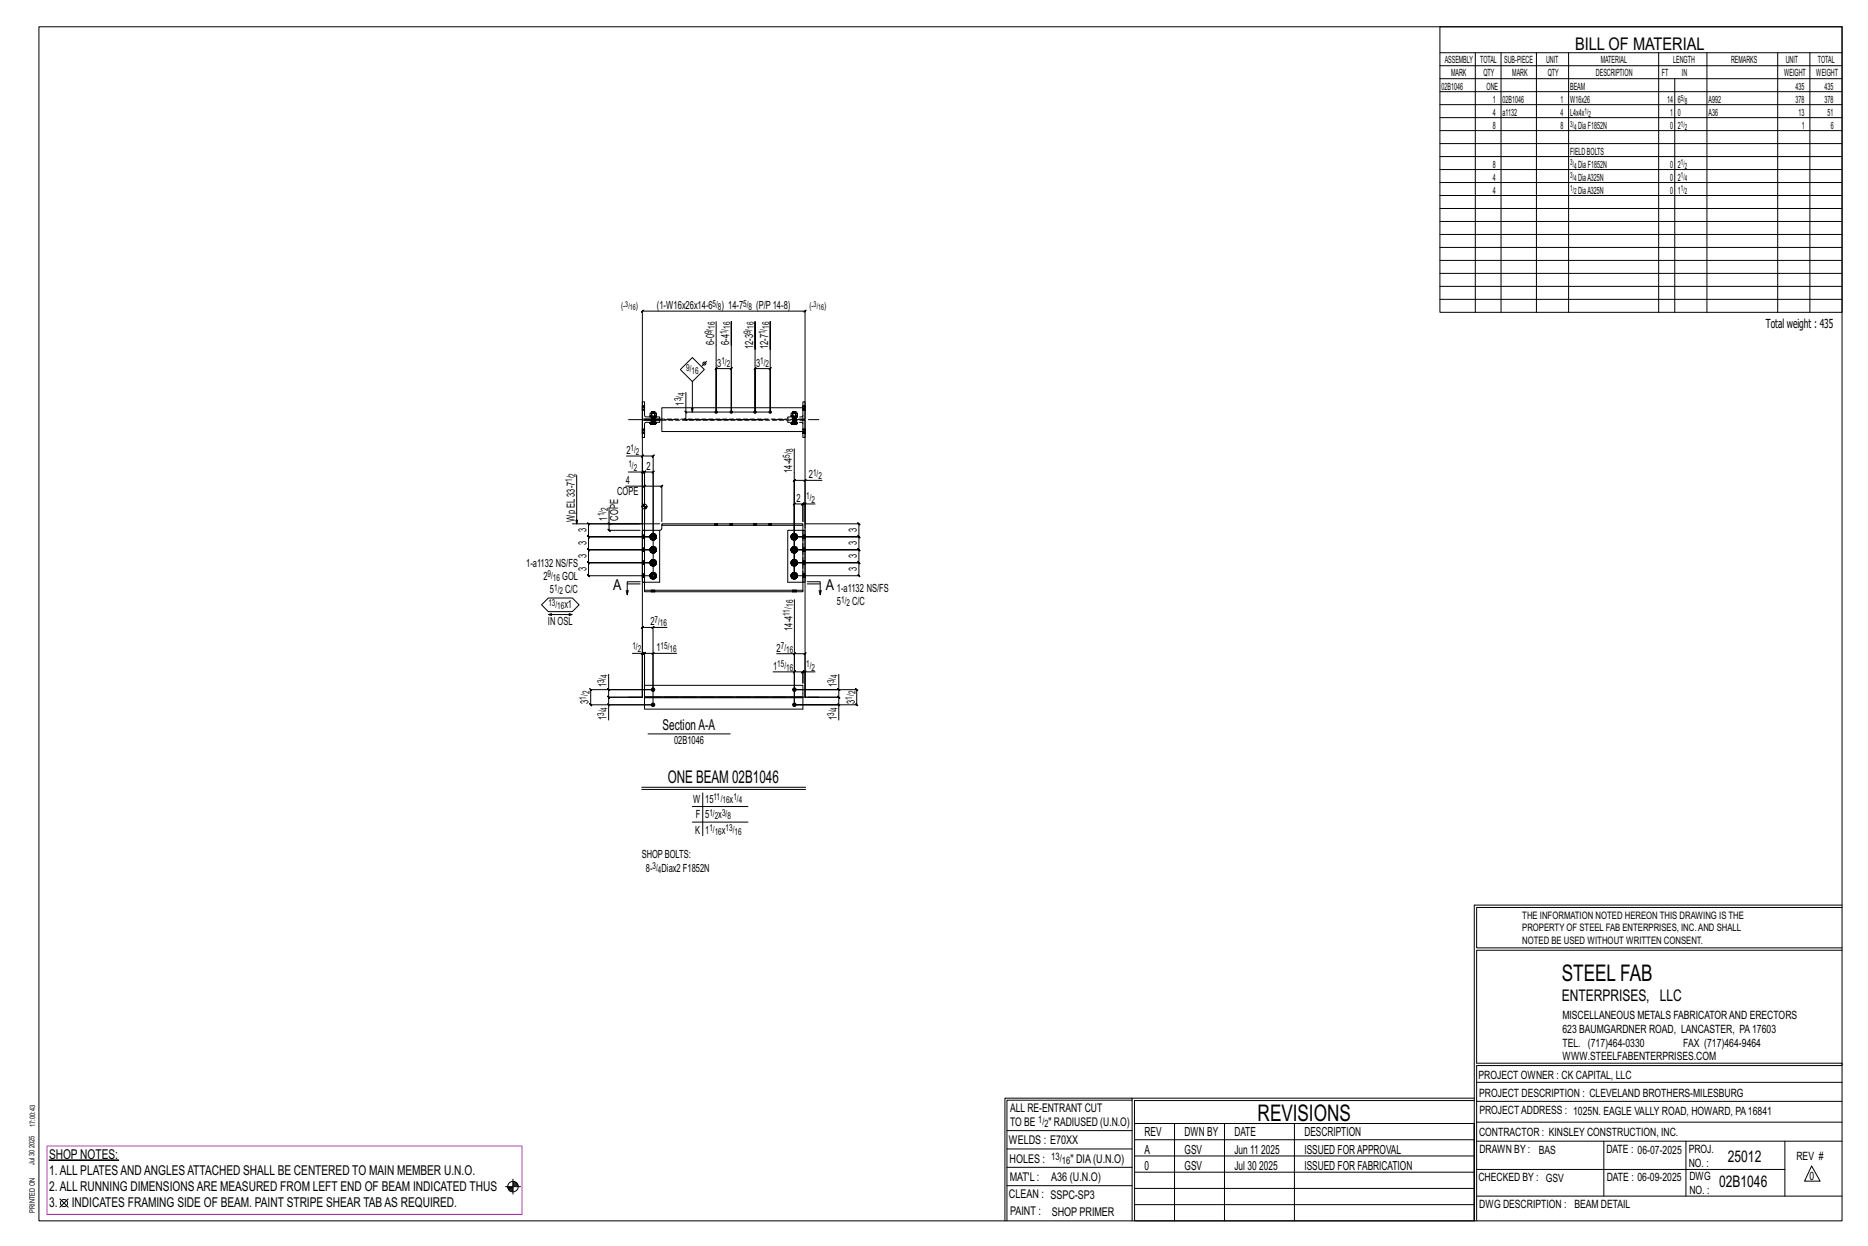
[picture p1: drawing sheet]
<svg xmlns="http://www.w3.org/2000/svg" width="914mm" height="610mm" viewBox="0 0 914 610" stroke-linecap="round" stroke-linejoin="round" font-family="sans-serif">
<g fill="#000" stroke="#000" stroke-width=".49">
<path d="M24 568h34z"/>
<circle cx="351" cy="202" r=".6"/>
<circle cx="358" cy="202" r=".6"/>
<circle cx="370" cy="202" r=".6"/>
<circle cx="377" cy="202" r=".6"/>
<circle cx="320" cy="337" r=".9"/>
<circle cx="389" cy="337" r=".9"/>
<circle cx="320" cy="345" r=".9"/>
<circle cx="389" cy="345" r=".9"/>
</g>
<g fill="none" stroke="#000" stroke-width=".49">
<path d="M19 13h883v584h-883zM705 13h197v140h-197zM705 26h197M705 32h197M705 39h197M722 26v127M735 26v127M752 26v127M768 26v127M812 26v127M820 39v114M836 26v127"/>
<path d="M870 26v127M886 26v127M705 45h197M705 51h197M705 58h197M705 64h197M705 70h197M705 77h197M705 83h197M705 89h197M705 96h197M705 102h197"/>
<path d="M705 108h197M705 115h197M705 121h197M705 127h197M705 134h197M351 157v45v-22l-1 1 1-1h7l-1 1 1-1v22v-45v12M705 140h197M705 146h197M346 177l-2 2M370 171v-14v45v-22l-1 1 1-1h7v1l1-1h-1v22v-45v14M314 199h.1M314 197h2v7h7v1h-9z"/>
<path d="M316 199h.1M324 199h69v12h-69zM336 192v10h41M339 187l6-6-6-6-6 6 6 6v15M393 199h.1M393 199v-2h1v8h-1M394 199h.1M314 201h.1M314 212h.1M314 210h.1M314 206h9v1h-7v7h-2zM316 201h.1"/>
<path d="M316 212h.1M316 210h.1M318 204h3zM318 207h.1M318 204v-2h1v2M318 207l1 1M319 207h-1l1 1M319 204h.1M319 205h.1M319 206h.1M319 208v-1h2l-1 1M319 207h1"/>
<path d="M320 208l1-1v1M320 207l-1 1M320 202h1v2M321 202v-1h-2v1h1v2M321 204h.1M321 205h.1M321 206h.1M321 207h.1M321 207l-1 1M324 205h-8v1h8M335 201l1 1zM336 202v3h-1l1 1v-1h37"/>
<path d="M387 204h3zM387 207h.1M387 204v-2h1v2M387 207l1 1M388 207h-1l1 1M388 204h.1M388 205h.1M388 206h.1M388 208v-1h2v1M388 207h1M389 208l1-1v1M389 220v62v-47l-1 1 1-1h5"/>
<path d="M389 207l-1 1M390 204v-2h-2v-1h2v1v2M390 204h.1M390 205h.1M390 206h.1M390 207h.1M390 207l-1 1M393 201h.1M393 212h.1M393 210h.1M393 206h1v8h-1v-3M394 201h.1"/>
<path d="M394 212h.1M394 210h.1M282 232v24M306 238h10v20M307 223h7v33v-25h-6M314 231l1-1zM314 223v1l1-1zM314 223h6l-1 1 1-1v59h-32h1l-1-1v1v-7l1 1-1-1h32h-32l1 1-1-1v-6h1l-1-1v1h32h-32h1l-1-1v1v-6h1l-1-1 1 1-1-1v1v-7l1 1-1-1h25M314 231h2h-1l1-1v1v32M316 238h8h-1l1-1v1v17M316 237l-1 1zM394 236l1-1z"/>
<path d="M402 235h-8v21h26l1 1-1-1v7v-1l1 1h-1h-31h31v-1l1 1h-1v6v-1l1 1h-1h-31h31v-1l1 1h-1v6l1 1-1-1h-31h31l1 1-1-1v7v-1l1 1h-1h-31M280 256h34M298 256l1 1zM298 248v8h25M298 256v3l1 1-1-1h15M314 248h3M314 259h2v26h-2zM314 247v1M315 247v1M316 256v-25h-1l1-1v1h4h-1l1-1v1v32h-32h32M316 259h7M316 246v9"/>
<path d="M316 248v1M317 248h.1M324 256h69v1h-69zM324 257v2h-1v26h-8l1 4M350 256h.1M350 257h.1M351 256h.1M351 257h.1M357 256h.1M357 257h.1M359 256h.1M359 257h.1"/>
<path d="M369 256h.1M369 257h.1M370 256h.1M370 257h.1M376 256h.1M376 257h.1M378 256h.1M378 257h.1M393 259h1v26h-1zM393 257v2h-7v26h7v4M394 247l1-1-1 1zM394 247h-1l1-1-1 1v8v-8l1-1-1 1h-4v-1l-1 1h1v16"/>
<path d="M399 247h-5v11M318 275h1M318 269h1M318 263h1M318 268l1 1M318 262l1 1M319 276v1M319 270h.1M319 264h.1M319 275l-1 1M319 269l-1 1M319 263h-1"/>
<path d="M319 275v-1l-1 1 1 1M319 269v-1l-1 1 1 1v-1M319 262l-1 1 1 1v-1M319 276l1 1M319 270h1M319 263l1 1M319 274h.1M319 268h.1M319 261v1M319 264h1M320 274l-1 1M320 274h1l-1 1"/>
<path d="M320 267l-1 1M320 268h1h-1M320 261l-1 1M320 262v-1l1 1h-1M320 274l1 1v1M320 268l1 1v1M320 262l1 1M320 274h-1M320 268h-1M320 276h1l-1 1v-1M320 270h1h-1M320 263l1 1h-1"/>
<path d="M321 276h.1M321 269v1M321 263v1M321 275l-1 1M321 269l-1 1M321 263l-1 1M321 274v1M321 268v1M321 262h.1M321 275h.1M321 262v1M387 275h1"/>
<path d="M387 269h1M387 263h1M387 262l1 1M387 268l1 1M388 264h.1M388 270h.1M388 276v1M388 263h-1M388 269l-1 1M388 275l-1 1M388 262l-1 1 1 1v-1M388 269v-1l-1 1 1 1v-1"/>
<path d="M388 275v-1l-1 1 1 1M388 263l1 1M388 270h1M388 276l1 1M388 261v1M388 268h.1M388 274h.1M388 264h1M389 261l-1 1M389 262v-1l1 1M389 267l-1 1M389 268h1"/>
<path d="M389 274l-1 1M389 274h1v1M389 262l1 1M389 268l1 1v1M389 274l1 1v1M389 268h-1M389 274h-1M390 263v1h-1M390 270h-1M390 276l-1 1v-1M390 263v1M390 269v1"/>
<path d="M390 276h.1M390 263l-1 1M390 269l-1 1M390 275l-1 1M390 262h.1M390 268v1M390 274v1M390 262v1M390 275h.1M268 293h12l3 3-3 3h-12l-3-3zM307 289v2M307 286h6"/>
<path d="M313 285h-6v6l1-2M316 289h77v1h-77zM318 282h1M318 281l1 1M319 283h.1M319 282h-1M319 281l-1 1 1 1v-1M319 289h.1M319 290h.1M319 282l1 1M319 280v1M319 283h1"/>
<path d="M320 280l-1 1M320 281v-1l1 1h-1M320 281l1 1M320 282l1 1h-1M321 289h.1M321 290h.1M321 282v1M321 282l-1 1M321 281h.1M321 281v1M387 282h1M387 281l1 1"/>
<path d="M388 283h.1M388 282h-1M388 281l-1 1 1 1v-1M388 289h.1M388 290h.1M388 282l1 1M388 280v1M388 283h1M389 280l-1 1M389 281v-1l1 1M389 293v52M389 281l1 1"/>
<path d="M390 282v1h-1M390 289h.1M390 290h.1M390 282v1M390 282l-1 1M390 281h.1M390 281v1M395 285h6v6l1-2M395 286h6M401 289v2M269 301h11h-1M270 300l-1 1h1"/>
<path d="M279 300l1 1M310 320h4v21M314 320h2h-1l1-1v1v14M319 307l1-1zM320 320v-1l-1 1zM320 307h-6l1-1-1 1v34M320 320h-4v-1l-1 1h1v18M327 307h-7v38h-31h1l-1-1v1v-8l1 1-1-1h31v-17h11M380 320h9v25v-16h-11M389 320h5l1-1-1 1v21M297 337l1 1zM298 330v7h22"/>
<path d="M298 337v4h-1l1 1v-1h16v-189v1l1-1h-1h80v1l1-1h-1v189h17h-1l1 1v-1v4M314 320l1-1zM388 329l1-1zM388 320l1-1zM389 329h4l1-1-1 1v5v-5l1-1-1 1h1M394 329l1-1zM399 329h-5v12M410 337l1 1zM411 330v7h-22h30l1 1-1-1v8v-1l1 1h-1h-30h22v7M411 337v4h-1l1 1v-1h-17M297 344l1 1zM314 341h-16h-1l1 1v-1v4"/>
<path d="M316 341h77h-77zM316 341v6h77v-6M316 341v-6h77v6M317 359h40M320 345h-22v7M410 344l1 1zM314 385h80M314 386h80M339 395h27M344 388v21M339 402h27M722 443v154"/>
<path d="M722 443h180M902 444h-179v20h179M902 465h-179v55h179v1h-179v76M554 538h-61v59M554 537h168M722 538h-167v13M723 539h179M723 530h179M493 553h61M555 550h167v47h-167zM555 558h167M575 550v47"/>
<path d="M599 550v47M634 550v47M723 549h179M723 558h179M785 558v27M825 558v27M874 558v27M251 577v7M251 579h2M251 580h3M251 578h2M493 571h61"/>
<path d="M493 562h61M555 573h167M555 566h167M723 572h151M887 570l4 8h-8zM29 587l4 4M33 587l-4 4M247 581h8M249 581h2M249 582h2M250 583h1M492 597v-60h62v60"/>
<path d="M493 580h61M555 589h167M555 581h167M723 585h179"/>
<circle cx="345" cy="178" r=".7"/>
<circle cx="316" cy="248" r="1.2"/>
<circle cx="31" cy="589" r="1.8"/>
<circle cx="251" cy="581" r="2.6"/>
</g>
<path d="M23 561h233v33h-233z" fill="none" stroke="#f0f" stroke-width=".5"/>
<g fill="none" stroke="#000" stroke-width=".49" stroke-dasharray="2 1.4">
<path d="M314 199h2M314 199h.1M314 200h2M316 199h-2M316 199h.1M316 200l-2-1 2 1M393 199l1 1-1-1M394 199h-1M394 200h-1M394 199h.1M314 201h.1M314 200l2 1"/>
<path d="M314 211h2M314 210h2M314 210h.1M314 212h.1M314 212h2M314 211l2 1M314 201h2M316 210h-2M316 210h.1M316 211h-2l2 1M318 207h.1M318 207l1 1"/>
<path d="M318 204h1h-1v-2h1v2v-2v2h1h-1M319 207h.1M319 208l-1-1 1 1-1-1h1M319 205h.1M319 205v1M319 206h.1M319 204h.1M319 204v1M319 204v3zM319 202v-1M319 202h1M319 208h.1"/>
<path d="M319 202h.1M319 204h-1h1M319 204h1M319 206v-1M319 205v-1M319 207h1zM319 207l1 1v-1M319 201h1M319 205l1 1zM319 204l1 1zM320 206v-1M320 205h.1"/>
<path d="M320 206h.1M320 206h-1M320 205v-1M320 204h.1M320 208l-1-1h1M320 207h.1M320 207h1M320 202h.1M320 206l1-1M320 205l1-1M320 208h.1M320 204h1"/>
<path d="M320 201l1 1M320 202v2zM320 204h1h-1v-2h1v2M321 204v3zM321 206h.1M321 206v-1M321 205v-1M321 205h.1M321 208v-1M321 207l-1 1zM321 204h.1M321 207v1z"/>
<path d="M321 207h.1M324 206h69M386 206v1h6h1M387 207h.1M387 207l1 1M387 204h1h-1v-2h1v2v-2v2h2h-2M388 207h.1M388 208l-1-1 1 1-1-1h1M388 205h.1M388 205v1M388 206h.1M388 204h.1"/>
<path d="M388 204v1M388 204v3zM388 202v-1M388 202h2M388 208h.1M388 202h.1M388 204h-1h1M388 204h1M388 206v-1M388 205v-1M388 207h1zM388 207l1 1v-1"/>
<path d="M388 201h1M388 205l1 1zM388 204l1 1zM389 206v-1M389 205h.1M389 206h.1M389 206h-1M389 205v-1M389 204h.1M389 208l-1-1h1M389 207h.1M389 207h1"/>
<path d="M389 202h.1M389 206l1-1M389 205l1-1M389 208h1M389 204h1M389 201l1 1M390 202v2zM390 204v-2v2M390 204v3zM390 206h.1M390 206v-1M390 205v-1"/>
<path d="M390 205h.1M390 208v-1M390 207v1zM390 204h.1M390 207h.1M393 201h.1M393 212h.1M393 211h1l-1-1M393 205h-69M393 203l-1 1h-6v1M393 201h1M393 212h1"/>
<path d="M394 210h-1M394 201h.1M394 211h-1M394 212h-1M394 212h.1M394 210h.1M394 211l-1-1M316 259v26M350 256v1M350 256h.1M351 256v1zM351 256l-1 1"/>
<path d="M351 257h-1M351 256v1M351 256h.1M351 257h.1M351 257v-1M357 256v1M357 256h.1M358 256l-1 1M358 256v1zM358 256v1M358 257h.1M359 256h.1"/>
<path d="M359 257h.1M359 257v-1M369 256v1M369 256h.1M370 256v1zM370 256l-1 1M370 257h-1M370 256v1M370 256h.1M370 257h.1M370 257v-1M376 256v1"/>
<path d="M376 256h.1M377 256l-1 1M377 256v1zM377 256v1M377 257h.1M378 256h.1M378 257h.1M378 257v-1M314 262h2zM314 262l2 1-2-1M314 268h2zM314 269h2l-2-1"/>
<path d="M314 274l2 1zM314 275h2h-2M316 262h.1M316 262h-2M316 263h-2M316 268h.1M316 269l-2-1M316 269h-2M316 270h-2M316 275h.1M316 275h-2M316 276h-2"/>
<path d="M318 275v1zM318 269v1zM318 263h.1M318 275l1-1-1 1 1 2-1-2h1M318 269l1-1-1 1 1 1-1-1h1M318 263l1-2-1 2 1 1-1-1h1M318 275h.1M318 276h1zM318 268v1zM318 270h1zM318 262v1zM318 263l1 1z"/>
<path d="M318 276l1-1M318 275h1M318 270l1-1M318 268l1 1M318 263h1M318 262l1 1M319 274l-1 1zM319 276v1zM319 274h.1M319 268h-1zM319 270h.1M319 268h.1"/>
<path d="M319 262h-1zM319 264h.1M319 262v-1zM319 276v1M319 262v-1M319 276h.1M319 275v-1M319 269v1M319 269v-1M319 263v1M319 262h.1M319 275v1z"/>
<path d="M319 269h.1M319 263h.1M319 277h1zM319 274h1zM319 270h1zM319 268h1zM319 264h1zM319 261h1zM319 275v-1l-1 1v1h1h-1h1M319 268l-1 1v-1v2h1h-1h1M319 262l-1 1v-1v1l1 1-1-1 1 1v-1M319 275h.1"/>
<path d="M319 269v1zM319 269v-1zM319 262v1zM319 270l1 1zM319 268l1-1zM319 276l1 1h-1h1h-1zM319 276h1zM319 275h1zM319 270h1h-1h1h-1zM319 264h1h-1h1h-1zM319 263h1zM319 262h1z"/>
<path d="M320 274h-1h1h-1h1M320 277h.1M320 276v1M320 276h.1M320 275h.1M320 274h.1M320 267l-1 1 1-1-1 1h1M320 271v-1zM320 270h.1M320 268h.1M320 267v1v-1v1zM320 267v1z"/>
<path d="M320 261h-1h1h-1l1 1M320 264h.1M320 263h.1M320 262h.1M320 261v1zM320 261h.1M320 274v1M320 270v-1zM320 268v1zM320 264v-1M320 277l1-1zM320 277l1-1"/>
<path d="M320 274h1zM320 274h1M320 270h1zM320 270h1M320 268h1zM320 268h1M320 264h1zM320 264h1M320 261l1 1zM320 261l1 1M320 275h1zM320 269h1z"/>
<path d="M320 262l1 1zM320 274l1 1zM320 268l1 1zM320 261l1 2zM321 275l-1 1zM321 269h-1zM321 263h-1zM321 276h.1M321 275v-1M321 269v1M321 269v-1M321 263v1"/>
<path d="M321 262h.1M321 276v-1M321 274l-1 1 1 1M321 270v-1M321 268h-1l1 2M321 264v-1M321 262h-1l1 1M321 274v1zM321 268h.1M321 275h.1M321 268v1zM321 268v1"/>
<path d="M321 262v1zM321 262v1M321 270h.1M321 263v1zM321 275l-1 2zM321 269l-1 1zM321 263l-1 1zM321 275v1zM321 269v1zM321 263h.1M387 263h.1M387 269v1z"/>
<path d="M387 275v1zM387 263l1-2-1 2 1 1-1-1h1M387 269l1-1-1 1 1 1-1-1h1M387 275l1-1-1 1 1 2-1-2h1M387 262v1zM387 263l1 1zM387 268v1zM387 270h1zM387 275h.1M387 276h1zM387 263h1M387 262l1 1"/>
<path d="M387 270l1-1M387 268l1 1M387 276l1-1M387 275h1M388 262h-1zM388 264h.1M388 262v-1zM388 268h-1zM388 270h.1M388 268h.1M388 274l-1 1zM388 276v1z"/>
<path d="M388 274h.1M388 262v-1M388 276v1M388 263v1M388 262h.1M388 269v1M388 269v-1M388 276h.1M388 275v-1M388 263h.1M388 269h.1M388 275v1z"/>
<path d="M388 264h2zM388 261h2zM388 270h2zM388 268h2zM388 277h2zM388 274h2zM388 262l-1 1v-1v1l1 1-1-1 1 1v-1M388 268l-1 1v-1v2h1h-1h1M388 275v-1l-1 1v1h1h-1h1M388 262v1zM388 269v1zM388 269v-1z"/>
<path d="M388 275h.1M388 264h1zM388 261h1zM388 270l1 1zM388 268l1-1zM388 277h1zM388 274h1zM388 264h1h-1h1h-1zM388 263h1zM388 262h1zM388 270h1h-1h1h-1zM388 270h1z"/>
<path d="M388 268h1zM388 276l1 1h-1h1h-1zM388 276h1zM388 275h1zM389 261h-1h1h-1l1 1M389 264h.1M389 263h.1M389 262h.1M389 261v1zM389 261h.1M389 267l-1 1 1-1-1 1h1M389 271v-1z"/>
<path d="M389 270h.1M389 268h.1M389 267v1v-1v1zM389 267v1zM389 274h-1h1h-1h1M389 277h.1M389 276v1M389 276h.1M389 275h.1M389 274h.1M389 264l1-1M389 262h1"/>
<path d="M389 270h1M389 270v-1zM389 268v1zM389 268h1M389 276h1M389 274l1 1M389 264h1zM389 264h1M389 261l1 1zM389 261l1 1M389 270h1zM389 268h1z"/>
<path d="M389 277l1-1zM389 277l1-1M389 274h1zM389 274h1M389 262l1 1zM389 269h1zM389 275h1zM390 261v2zM390 268v1zM390 274v1zM390 263h-1zM390 269h-1z"/>
<path d="M390 275l-1 1zM390 263v1M390 262h.1M390 269v1M390 269v-1M390 276h.1M390 275v-1M390 264v-1M390 262v1M390 270v-1M390 268v2M390 276v-1"/>
<path d="M390 274v1v1M390 268h.1M390 262v1zM390 268v1M390 275h.1M390 263v1zM390 270h.1M390 269v1zM390 275v2zM390 263h.1M390 275v1zM393 262h1z"/>
<path d="M393 262l1 1-1-1M393 274l1 1zM393 275h1h-1M393 268h1zM393 269h1l-1-1M394 262h.1M394 262h-1M394 263h-1M394 275h.1M394 275h-1M394 276h-1M394 268h.1"/>
<path d="M394 269l-1-1M394 269h-1M394 270h-1M314 281h2zM314 281l2 1-2-1M316 281h.1M316 281h-2M316 282h-2M318 282h.1M318 282l1-2-1 2 1 1-1-1h1M318 281v1zM318 282l1 1z"/>
<path d="M318 282h1M318 281l1 1M319 281h-1zM319 283h.1M319 281v-1zM319 281v-1M319 282v1M319 281h.1M319 289h.1M319 289v1M319 290h.1M319 282h.1"/>
<path d="M319 283h1zM319 280h1zM319 281l-1 1v-1v1l1 1-1-1 1 1v-1M319 281v1zM319 290v-1M319 289l1 1zM319 283h1h-1h1h-1zM319 282h1zM319 281h1zM320 290v-1M320 289h.1M320 280h-1h1h-1l1 1"/>
<path d="M320 283h.1M320 282h.1M320 281h.1M320 280v1zM320 280h.1M320 283v-1M320 290l1-1M320 283h1zM320 283h1M320 280l1 1zM320 280l1 1M320 281l1 1z"/>
<path d="M320 280l1 2zM321 290v-1M321 290h-1M321 282h-1zM321 282v1M321 281h.1M321 283v-1M321 281h-1l1 1M321 281v1zM321 281v1M321 282v1zM321 282l-1 1z"/>
<path d="M321 282h.1M387 282h.1M387 282l1-2-1 2 1 1-1-1h1M387 281v1zM387 282l1 1zM387 282h1M387 281l1 1M388 281h-1zM388 283h.1M388 281v-1zM388 281v-1M388 282v1"/>
<path d="M388 281h.1M388 282h.1M388 289h.1M388 289v1M388 283h2zM388 280h2zM388 281l-1 1v-1v1l1 1-1-1 1 1v-1M388 290h.1M388 281v1zM388 283h1zM388 280h1zM388 290v-1"/>
<path d="M388 283h1h-1h1h-1zM388 282h1zM388 281h1zM389 289v1zM389 290v-1M389 280h-1h1h-1l1 1M389 283h.1M389 282h.1M389 281h.1M389 280v1zM389 280h.1M389 289h.1"/>
<path d="M389 283l1-1M389 281h1M389 290l1-1M389 283h1zM389 283h1M389 280l1 1zM389 280l1 1M389 281l1 1zM390 280v2zM390 282h-1zM390 290v-1M390 290h.1"/>
<path d="M390 282v1M390 281h.1M390 283v-1M390 281v1M390 281v1zM390 282v1zM390 282h.1M393 281h1zM393 281l1 1-1-1M393 285v-26M394 281h.1M394 281h-1"/>
<path d="M394 282h-1"/>
</g>
<path d="M308 205h93M308 341h93" fill="none" stroke="#000" stroke-width=".49" stroke-dasharray="6.8 1 0 1"/>
<g font-size="11.2">
<text x="764" y="480">STEEL FAB</text>
<text x="616" y="548">REVISIONS</text>
</g>
<g font-size="8.6">
<text x="771" y="24">BILL OF MATERIAL</text>
<text x="327" y="383">ONE BEAM 02B1046</text>
</g>
<g font-size="7.9">
<text x="765" y="490">ENTERPRISES, LLC</text>
<text x="846" y="569">25012</text>
<text x="842" y="581">02B1046</text>
</g>
<g font-size="7.3">
<text x="300" y="289">A</text>
<text x="404" y="289">A</text>
<text x="324" y="357">SectionA-A</text>
</g>
<g font-size="6.6">
<text x="24" y="567">SHOP NOTES:</text>
<text x="24" y="575">1.ALL PLATESANDANGLESATTACHED SHALL BE CENTERED TO MAIN MEMBER U.N.O.</text>
<text x="24" y="583">2.ALL RUNNING DIMENSIONSARE MEASURED FROM LEFT END OF BEAM INDICATED THUS</text>
<text x="24" y="591">3.</text>
<text x="35" y="591">INDICATES FRAMING SIDE OF BEAM. PAINT STRIPE SHEAR TABAS REQUIRED.</text>
</g>
<g font-size="6.1">
<text x="864" y="161">Total weight : 435</text>
<text x="560" y="556">REV</text>
<text x="580" y="556">DWN BY</text>
<text x="604" y="556">DATE</text>
<text x="639" y="556">DESCRIPTION</text>
<text x="560" y="564">A</text>
<text x="580" y="564">GSV</text>
<text x="604" y="564">Jun 11</text>
<text x="617" y="564">2025</text>
<text x="639" y="564">ISSUED FORAPPROVAL</text>
<text x="560" y="572">0</text>
<text x="580" y="572">GSV</text>
<text x="604" y="572">Jul 30</text>
<text x="616" y="572">2025</text>
<text x="639" y="572">ISSUED FOR FABRICATION</text>
</g>
<g font-size="5.9">
<text x="494" y="560">WELDS : E70XX</text>
<text x="494" y="569">HOLES :</text>
<text x="524" y="569">&quot; DIA(U.N.O)</text>
<text x="494" y="578">MAT'L :</text>
<text x="515" y="578">A36 (U.N.O)</text>
<text x="494" y="586">CLEAN : SSPC-SP3</text>
<text x="495" y="595">PAINT :</text>
<text x="515" y="595">SHOP PRIMER</text>
</g>
<g font-size="5.8">
<text x="494" y="544">ALL RE-ENTRANT CUT</text>
<text x="494" y="551">TO BE</text>
<text x="513" y="551">&quot; RADIUSED (U.N.O)</text>
</g>
<g font-size="5.6">
<text x="765" y="499">MISCELLANEOUS METALS FABRICATORAND ERECTORS</text>
<text x="765" y="505">623 BAUMGARDNER ROAD, LANCASTER, PA17603</text>
<text x="765" y="512">TEL. (717)464-0330</text>
<text x="824" y="512">FAX (717)464-9464</text>
<text x="765" y="519">WWW.STEELFABENTERPRISES.COM</text>
<text x="724" y="528">PROJECT OWNER : CK CAPITAL, LLC</text>
<text x="724" y="537">PROJECT DESCRIPTION : CLEVELAND BROTHERS-MILESBURG</text>
<text x="724" y="545">PROJECTADDRESS : 1025N. EAGLE VALLY ROAD, HOWARD, PA16841</text>
<text x="724" y="556">CONTRACTOR : KINSLEY CONSTRUCTION, INC.</text>
<text x="724" y="564">DRAWN BY :</text>
<text x="753" y="564">BAS</text>
<text x="786" y="564">DATE : 06-07-2025</text>
<text x="827" y="564">PROJ.</text>
<text x="879" y="568">REV #</text>
<text x="827" y="571">NO. :</text>
<text x="724" y="578">CHECKED BY : GSV</text>
<text x="787" y="578">DATE : 06-09-2025</text>
<text x="827" y="578">DWG</text>
<text x="886" y="578">0</text>
<text x="827" y="584">NO. :</text>
<text x="724" y="591">DWG DESCRIPTION : BEAM DETAIL</text>
</g>
<g font-size="5.5">
<text x="322" y="151">(1-W16x26x14-6</text>
<text x="353" y="151">) 14-7</text>
<text x="370" y="151">(P/P14-8)</text>
<text x="350" y="169" transform="rotate(-90 350 169)">6-0</text>
<text x="357" y="169" transform="rotate(-90 357 169)">6-4</text>
<text x="369" y="171" transform="rotate(-90 369 171)">12-3</text>
<text x="376" y="171" transform="rotate(-90 376 171)">12-7</text>
<text x="351" y="179">3</text>
<text x="370" y="179">3</text>
<text x="335" y="198" transform="rotate(-90 335 198)">1</text>
<text x="307" y="222">2</text>
<text x="316" y="230">2</text>
<text x="388" y="231" transform="rotate(-90 388 231)">14-4</text>
<text x="306" y="237">4</text>
<text x="396" y="234">2</text>
<text x="302" y="242">COPE</text>
<text x="390" y="246">2</text>
<text x="281" y="255" transform="rotate(-90 281 255)">Wp EL33-7</text>
<text x="297" y="255" transform="rotate(-90 297 255)">1</text>
<text x="303" y="255" transform="rotate(-90 303 255)">COPE</text>
<text x="287" y="260" transform="rotate(-90 287 260)">3</text>
<text x="419" y="260" transform="rotate(-90 419 260)">3</text>
<text x="287" y="267" transform="rotate(-90 287 267)">3</text>
<text x="419" y="267" transform="rotate(-90 419 267)">3</text>
<text x="287" y="273" transform="rotate(-90 287 273)">3</text>
<text x="419" y="273" transform="rotate(-90 419 273)">3</text>
<text x="258" y="277">1-a1132 NS/FS</text>
<text x="287" y="280" transform="rotate(-90 287 280)">3</text>
<text x="419" y="280" transform="rotate(-90 419 280)">3</text>
<text x="266" y="284">2</text>
<text x="275" y="284">GOL</text>
<text x="269" y="290">5</text>
<text x="277" y="290">C/C</text>
<text x="410" y="290">1-a1132 NS/FS</text>
<text x="276" y="298">x1</text>
<text x="410" y="296">5</text>
<text x="417" y="296">C/C</text>
<text x="268" y="306">IN OSL</text>
<text x="318" y="306">2</text>
<text x="388" y="309" transform="rotate(-90 388 309)">14-4</text>
<text x="321" y="319">1</text>
<text x="380" y="319">2</text>
<text x="378" y="328">1</text>
<text x="297" y="336" transform="rotate(-90 297 336)">1</text>
<text x="410" y="336" transform="rotate(-90 410 336)">1</text>
<text x="288" y="344" transform="rotate(-90 288 344)">3</text>
<text x="418" y="344" transform="rotate(-90 418 344)">3</text>
<text x="297" y="352" transform="rotate(-90 297 352)">1</text>
<text x="410" y="352" transform="rotate(-90 410 352)">1</text>
<text x="330" y="364">02B1046</text>
<text x="339" y="393">W</text>
<text x="345" y="393">15</text>
<text x="357" y="393">x</text>
<text x="341" y="400">F</text>
<text x="345" y="400">5</text>
<text x="352" y="400">x</text>
<text x="340" y="408">K</text>
<text x="345" y="408">1</text>
<text x="353" y="408">x</text>
<text x="314" y="420">SHOPBOLTS:</text>
<text x="316" y="427">8-</text>
<text x="324" y="427">Diax2 F1852N</text>
</g>
<g font-size="5">
<text x="745" y="450">THE INFORMATION NOTED HEREON THIS DRAWING IS THE</text>
<text x="745" y="456">PROPERTY OF STEEL FAB ENTERPRISES, INC.AND SHALL</text>
<text x="745" y="462">NOTED BE USED WITHOUT WRITTEN CONSENT.</text>
<text x="508" y="550">1/</text>
<text x="511" y="551">2</text>
<text x="515" y="568">13/</text>
<text x="520" y="570">16</text>
</g>
<g font-size="4.9">
<text x="707" y="31">ASSEMBLY</text>
<text x="725" y="31">TOTAL</text>
<text x="736" y="31">SUB-PIECE</text>
<text x="757" y="31">UNIT</text>
<text x="784" y="31">MATERIAL</text>
<text x="819" y="31">LENGTH</text>
<text x="847" y="31">REMARKS</text>
<text x="874" y="31">UNIT</text>
<text x="890" y="31">TOTAL</text>
<text x="710" y="37">MARK</text>
<text x="726" y="37">QTY</text>
<text x="740" y="37">MARK</text>
<text x="758" y="37">QTY</text>
<text x="781" y="37">DESCRIPTION</text>
<text x="814" y="37">FT</text>
<text x="823" y="37">IN</text>
<text x="873" y="37">WEIGHT</text>
<text x="889" y="37">WEIGHT</text>
<text x="706" y="44">02B1046</text>
<text x="728" y="44">ONE</text>
<text x="769" y="44">BEAM</text>
<text x="879" y="44">435</text>
<text x="893" y="44">435</text>
<text x="731" y="50">1</text>
<text x="736" y="50">02B1046</text>
<text x="764" y="50">1</text>
<text x="769" y="50">W16x26</text>
<text x="816" y="50">14</text>
<text x="821" y="50">6</text>
<text x="836" y="50">A992</text>
<text x="879" y="50">378</text>
<text x="893" y="50">378</text>
<text x="731" y="57">4</text>
<text x="736" y="57">a1132</text>
<text x="764" y="57">4</text>
<text x="769" y="57">L4x4x</text>
<text x="818" y="57">1</text>
<text x="821" y="57">0</text>
<text x="836" y="57">A36</text>
<text x="880" y="57">13</text>
<text x="895" y="57">51</text>
<text x="731" y="63">8</text>
<text x="764" y="63">8</text>
<text x="772" y="63">DiaF1852N</text>
<text x="818" y="63">0</text>
<text x="821" y="63">2</text>
<text x="882" y="63">1</text>
<text x="896" y="63">6</text>
<text x="769" y="76">FIELDBOLTS</text>
<text x="731" y="82">8</text>
<text x="772" y="82">DiaF1852N</text>
<text x="818" y="82">0</text>
<text x="821" y="82">2</text>
<text x="731" y="88">4</text>
<text x="772" y="88">DiaA325N</text>
<text x="818" y="88">0</text>
<text x="821" y="88">2</text>
<text x="731" y="95">4</text>
<text x="772" y="95">DiaA325N</text>
<text x="818" y="95">0</text>
<text x="821" y="95">1</text>
</g>
<g font-size="4.7">
<text x="349" y="150">5/</text>
<text x="364" y="150">5/</text>
<text x="304" y="151">(-</text>
<text x="311" y="151">)</text>
<text x="351" y="152">8</text>
<text x="366" y="152">8</text>
<text x="396" y="151">(-</text>
<text x="403" y="151">)</text>
<text x="350" y="161" transform="rotate(-90 350 161)">16</text>
<text x="357" y="161" transform="rotate(-90 357 161)">16</text>
<text x="369" y="161" transform="rotate(-90 369 161)">16</text>
<text x="376" y="161" transform="rotate(-90 376 161)">16</text>
<text x="348" y="163" transform="rotate(-90 348 163)">9/</text>
<text x="356" y="163" transform="rotate(-90 356 163)">1/</text>
<text x="367" y="163" transform="rotate(-90 367 163)">9/</text>
<text x="375" y="163" transform="rotate(-90 375 163)">1/</text>
<text x="353" y="178">1/</text>
<text x="356" y="180">2</text>
<text x="372" y="178">1/</text>
<text x="375" y="180">2</text>
<text x="336" y="181">9/</text>
<text x="338" y="183">16</text>
<text x="334" y="196" transform="rotate(-90 334 196)">3/</text>
<text x="335" y="194" transform="rotate(-90 335 194)">4</text>
<text x="309" y="221">1/</text>
<text x="388" y="221" transform="rotate(-90 388 221)">8</text>
<text x="311" y="223">2</text>
<text x="387" y="224" transform="rotate(-90 387 224)">5/</text>
<text x="282" y="233" transform="rotate(-90 282 233)">2</text>
<text x="308" y="229">1/</text>
<text x="310" y="230">2</text>
<text x="398" y="233">1/</text>
<text x="280" y="236" transform="rotate(-90 280 236)">1/</text>
<text x="401" y="234">2</text>
<text x="395" y="244">1/</text>
<text x="397" y="246">2</text>
<text x="298" y="250" transform="rotate(-90 298 250)">2</text>
<text x="296" y="253" transform="rotate(-90 296 253)">1/</text>
<text x="268" y="283">9/</text>
<text x="271" y="284">16</text>
<text x="271" y="289">1/</text>
<text x="274" y="291">2</text>
<text x="268" y="296">13/</text>
<text x="273" y="298">16</text>
<text x="388" y="297" transform="rotate(-90 388 297)">16</text>
<text x="412" y="295">1/</text>
<text x="414" y="297">2</text>
<text x="320" y="305">7/</text>
<text x="387" y="301" transform="rotate(-90 387 301)">11/</text>
<text x="323" y="306">16</text>
<text x="310" y="317">1/</text>
<text x="323" y="317">15/</text>
<text x="382" y="318">7/</text>
<text x="312" y="319">2</text>
<text x="328" y="319">16</text>
<text x="385" y="319">16</text>
<text x="380" y="326">15/</text>
<text x="385" y="328">16</text>
<text x="395" y="326">1/</text>
<text x="397" y="328">2</text>
<text x="296" y="334" transform="rotate(-90 296 334)">3/</text>
<text x="297" y="332" transform="rotate(-90 297 332)">4</text>
<text x="408" y="334" transform="rotate(-90 408 334)">3/</text>
<text x="410" y="332" transform="rotate(-90 410 332)">4</text>
<text x="289" y="340" transform="rotate(-90 289 340)">2</text>
<text x="419" y="340" transform="rotate(-90 419 340)">2</text>
<text x="287" y="342" transform="rotate(-90 287 342)">1/</text>
<text x="297" y="348" transform="rotate(-90 297 348)">4</text>
<text x="410" y="348" transform="rotate(-90 410 348)">4</text>
<text x="417" y="342" transform="rotate(-90 417 342)">1/</text>
<text x="296" y="350" transform="rotate(-90 296 350)">3/</text>
<text x="408" y="350" transform="rotate(-90 408 350)">3/</text>
<text x="349" y="391">11/</text>
<text x="354" y="393">16</text>
<text x="359" y="391">1/</text>
<text x="362" y="393">4</text>
<text x="347" y="399">1/</text>
<text x="350" y="401">2</text>
<text x="353" y="399">3/</text>
<text x="356" y="401">8</text>
<text x="347" y="407">1/</text>
<text x="355" y="407">13/</text>
<text x="350" y="408">16</text>
<text x="360" y="408">16</text>
<text x="319" y="425">3/</text>
<text x="322" y="427">4</text>
</g>
<g font-size="4.2">
<text x="823" y="49">5/</text>
<text x="825" y="51">8</text>
<text x="776" y="56">1/</text>
<text x="778" y="57">2</text>
<text x="769" y="62">3/</text>
<text x="770" y="63">4</text>
<text x="823" y="62">1/</text>
<text x="825" y="63">2</text>
<text x="769" y="81">3/</text>
<text x="770" y="82">4</text>
<text x="823" y="81">1/</text>
<text x="825" y="82">2</text>
<text x="769" y="87">3/</text>
<text x="770" y="89">4</text>
<text x="823" y="87">1/</text>
<text x="825" y="89">4</text>
<text x="769" y="94">1/</text>
<text x="770" y="95">2</text>
<text x="823" y="94">1/</text>
<text x="825" y="95">2</text>
</g>
<g font-size="4">
<text x="306" y="150">3/</text>
<text x="308" y="152">16</text>
<text x="398" y="150">3/</text>
<text x="401" y="152">16</text>
</g>
<g font-size="3.7">
<text x="17" y="551" transform="rotate(-90 17 551)">17:00:43</text>
<text x="17" y="562" transform="rotate(-90 17 562)">2025</text>
<text x="17" y="570" transform="rotate(-90 17 570)">Jul 30</text>
<text x="17" y="593" transform="rotate(-90 17 593)">PRINTED ON</text>
</g>
</svg>
